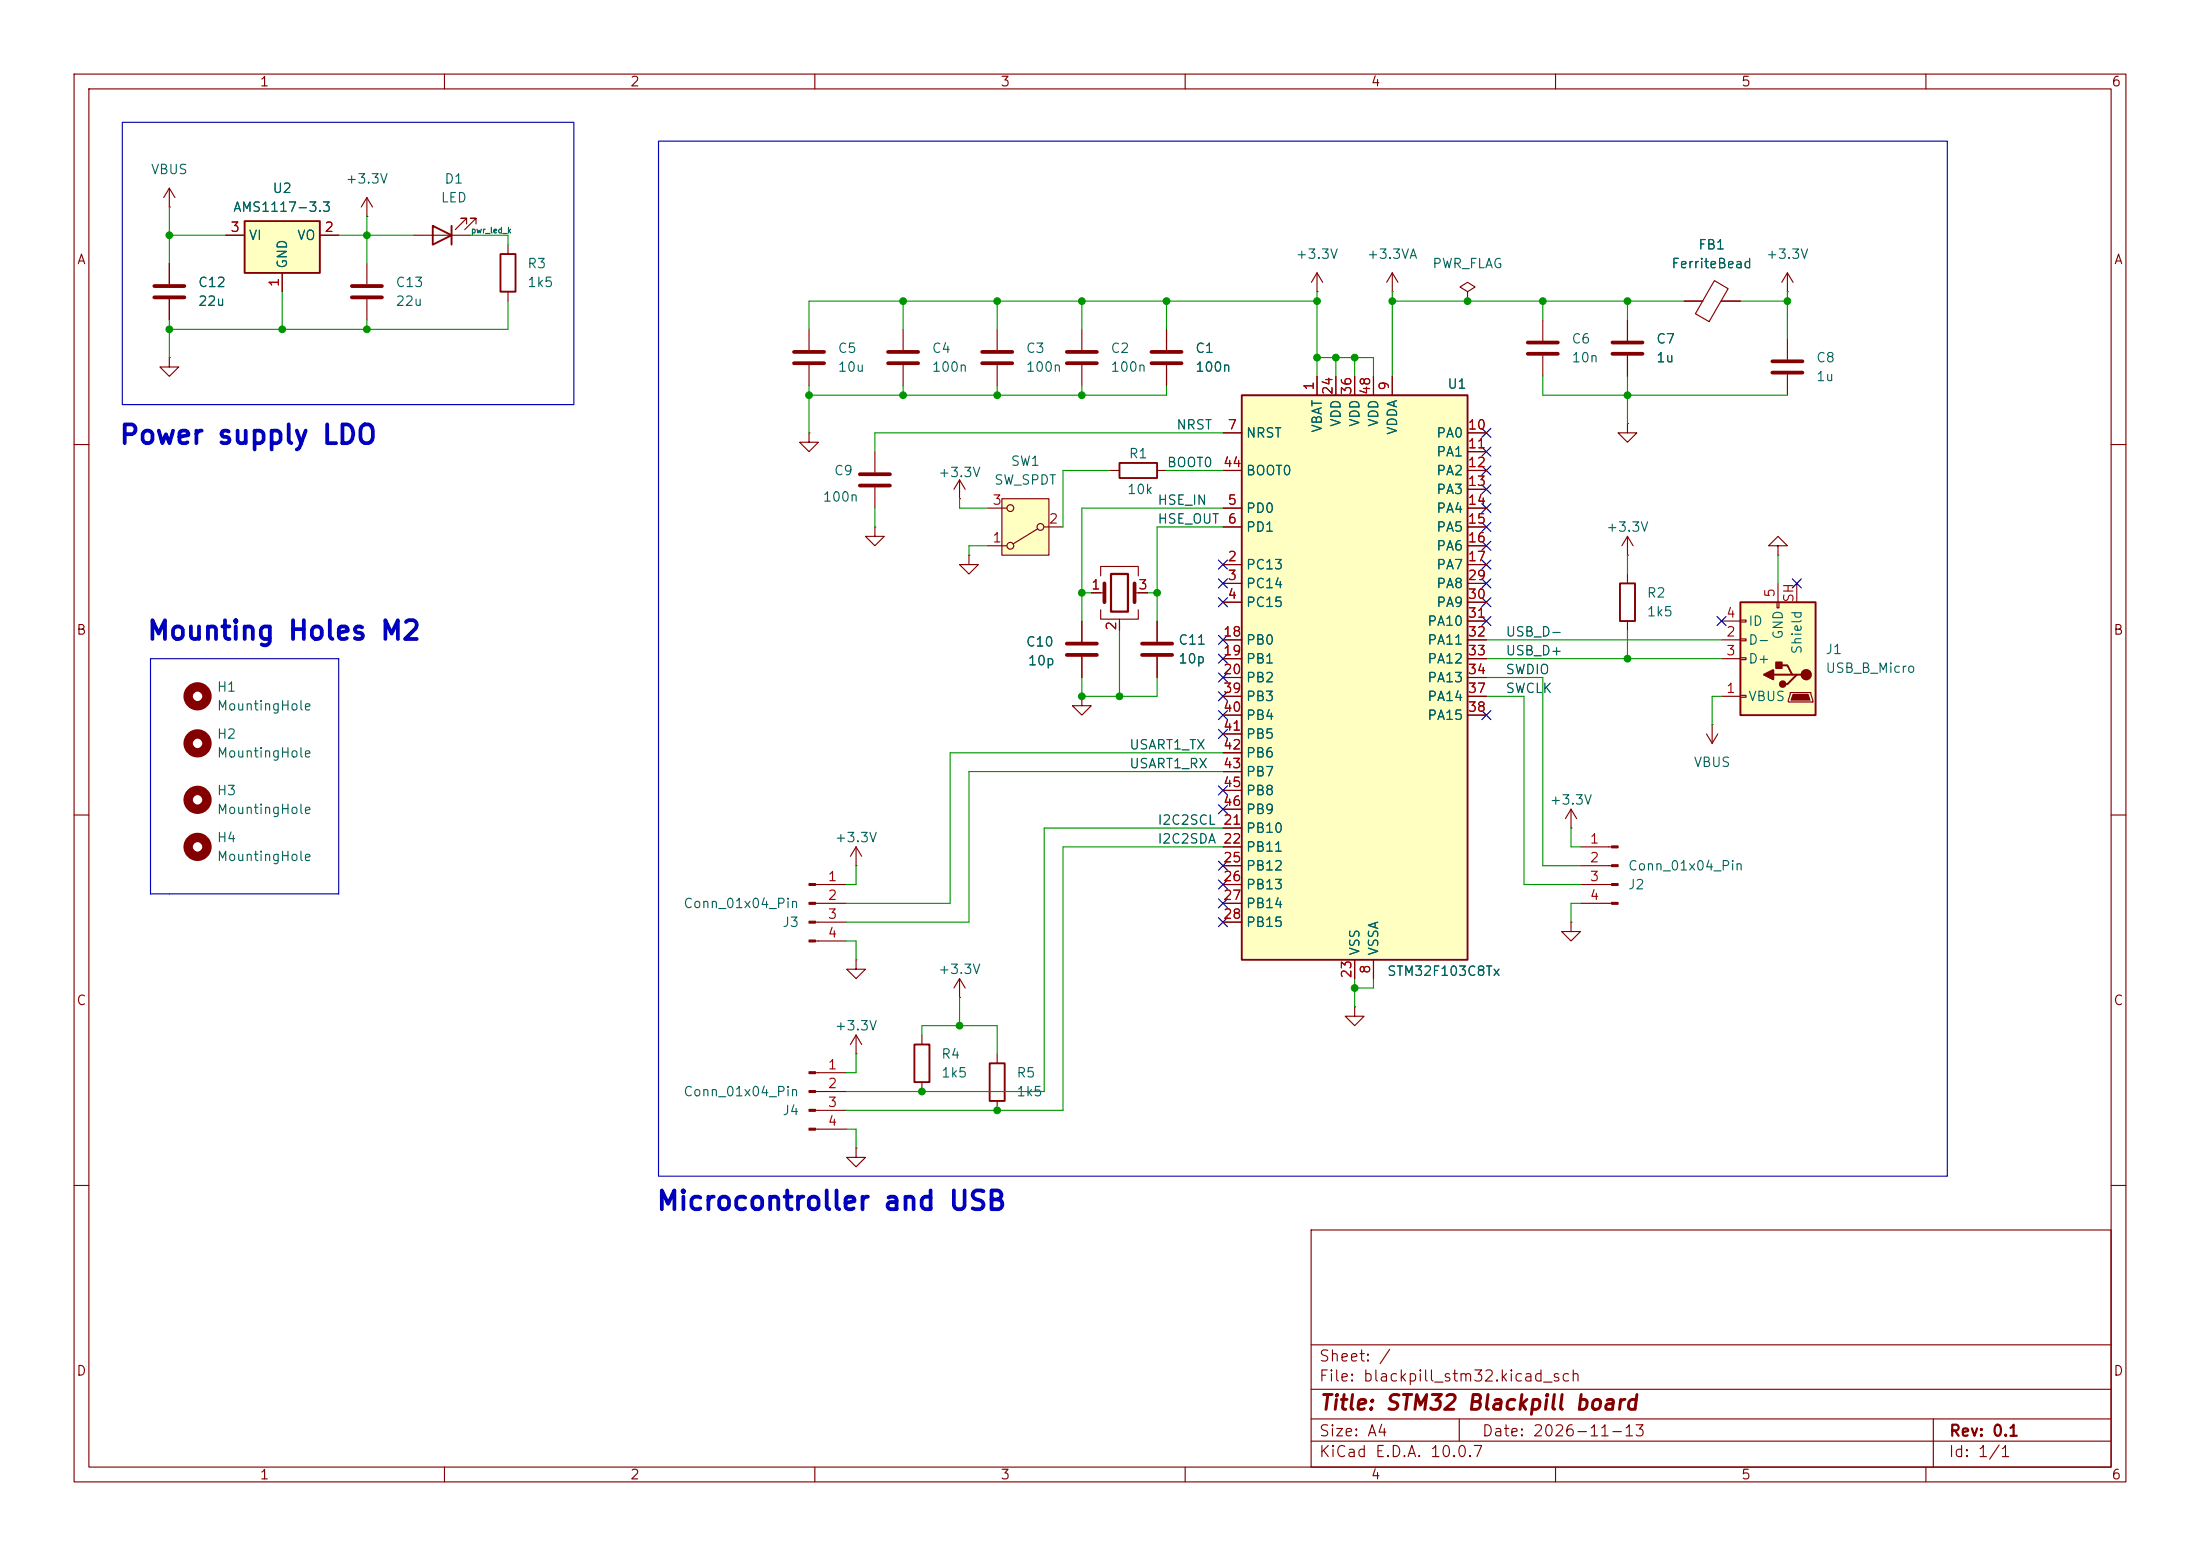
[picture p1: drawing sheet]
<svg xmlns="http://www.w3.org/2000/svg" width="297mm" height="210mm" viewBox="0 0 297 210" stroke-linecap="round" stroke-linejoin="round" font-family="sans-serif">
<g fill="none" stroke="#840000" stroke-width=".15">
<path d="M10 10h277v190h-277zM12 12h273v186h-273zM60 10v2M110 10v2M160 10v2M210 10v2M260 10v2M22.9 27.9h.1M22.9 25.4v2.5M22.9 35.6v2.8M22.9 25.4l-.8 1.3M22.9 25.4l.7 1.3"/>
<path d="M55.9 31.8h7.6M63 30.2v-.7h-.8h.8l-1.5 1.5M64.3 30.2v-.7h-.8h.8l-1.6 1.5M22.9 48.3v1.2h1.2l-1.2 1.3-1.3-1.3h1.3M22.9 48.3h.1M22.9 40.4v2.8M10 60h2M118.1 71.1v1.3h1.3l-1.3 1.3-1.3-1.3h1.3M118.1 71.1h.1M130.8 74.9v1.3h1.3l-1.3 1.3-1.3-1.3h1.3M130.8 74.9h.1M285 60h2"/>
<path d="M146 94v1.3h1.3l-1.3 1.2-1.2-1.2h1.2M146 94h.1M10 110h2M115.6 116.8h.1M115.6 114.3l.7 1.3M115.6 114.3l-.8 1.3M115.6 114.3v2.5M212.1 111.8h.1M212.1 109.2l-.8 1.3M212.1 109.2l.8 1.3M212.1 109.2v2.6M213.4 114.3h4.2"/>
<path d="M213.4 116.8h4.2M213.4 119.4h4.2M285 110h2M124.5 139.7v1.3M212.1 124.5v1.2h1.3l-1.3 1.3-1.3-1.3h1.3M212.1 124.5h.1M213.4 121.9h4.2M124.5 146.1v1.2M134.6 142.2v1.3M134.6 148.6v1.3M10 160h2M177 166h108v32h-108z"/>
<path d="M285 160h2M60 198v2M110 198v2M160 198v2M177 194.5h108M177 191.5h108M177 187.5h108M177 181.5h108M197 191.5v3M210 198v2M260 198v2M261 191.5v6.5"/>
</g>
<circle cx="26.7" cy="94" r="1.27" fill="none" stroke="#840000" stroke-width="1.3"/>
<path d="M58.4 30.5l2.6 1.3-2.6 1.2zM61 30.5v2.5M123.4 141h2.1v5.1h-2.1zM133.6 143.5h2v5.1h-2z" fill="none" stroke="#840000" stroke-width=".25"/>
<g fill="#840000" stroke="#840000" stroke-width=".15">
<path d="M217.6 114.2h.8v.2h-.8z"/>
<path d="M217.6 116.7h.8v.3h-.8z"/>
<path d="M217.6 119.3h.8v.2h-.8z"/>
<path d="M217.6 121.8h.8v.2h-.8z"/>
</g>
<path d="M20.8 38.6h4.1M20.8 40.1h4.1" fill="none" stroke="#840000" stroke-width=".51"/>
<path d="M33 29.8h10.2v7h-10.2z" fill="#ffffc2"/>
<path d="M33 29.8h10.2v7h-10.2z" fill="none" stroke="#840000" stroke-width=".25"/>
<g fill="none" stroke="#840000" stroke-width=".15">
<path d="M30.5 31.8h2.5M38.1 36.8v2.6M43.2 31.8h2.5M49.5 35.6v2.8M231.4 37.9l1.9 1.1-2.6 4.4-1.8-1.1zM241.3 39.4h.1M241.3 36.8l-.8 1.3M241.3 36.8l.8 1.3M241.3 36.8v2.6M49.5 40.4v2.8M227.3 40.6h2.6M232.4 40.6h2.5"/>
<path d="M219.7 74.9h.1M219.7 72.4l-.8 1.3M219.7 72.4l.8 1.3M219.7 72.4v2.5M230.4 99.1l.7 1.2M231.1 97.8h.1M231.1 97.8v2.5M231.9 99.1l-.8 1.2M115.6 139.7l.7 1.3M115.6 139.7l-.8 1.3M115.6 139.7v2.5M115.6 142.2h.1"/>
</g>
<path d="M47.5 38.6h4.1M47.5 40.1h4.1" fill="none" stroke="#840000" stroke-width=".51"/>
<path d="M234.9 81.3h10.2v15.2h-10.2z" fill="#ffffc2"/>
<path d="M67.6 34.3h2v5.1h-2zM218.7 78.7h2v5.1h-2zM234.9 81.3h10.2v15.2h-10.2zM239.4 91.1h2.5M240 89.8h1.3l.6 1.3h.7M243.2 91.1h-.6l-1.3 1.2h-.6" fill="none" stroke="#840000" stroke-width=".25"/>
<g fill="none" stroke="#840000" stroke-width=".15">
<path d="M49.5 29.2h.1M49.5 26.7l-.7 1.2M49.5 26.7l.8 1.2M49.5 26.7v2.5M68.6 33v1.3M68.6 39.4v1.2M177.8 39.4h.1M177.8 36.8l-.8 1.3M177.8 36.8l.8 1.3M177.8 36.8v2.6M188 39.4h.1M188 36.8l-.8 1.3"/>
<path d="M188 36.8l.7 1.3M188 36.8v2.6M198.1 39.4l1-.7-1-.6-1 .6 1 .7v1.2M157.5 44.5v2.7M157.5 49.3v2.8M198.1 40.6h.1M208.3 43.2v2.8M208.3 48v2.8M219.7 57.2v1.2h1.3l-1.3 1.3-1.3-1.3h1.3M219.7 57.2h.1M219.7 43.2v2.8M219.7 48v2.8"/>
<path d="M241.3 45.7v2.8M241.3 50.5v2.8M219.7 77.5v1.2M240 73.7h1.3l-1.3-1.3-1.2 1.3h1.2v1.2M240 74.9h.1M240 78.7v2.6M242.6 78.7v2.6M219.7 83.8v1.3M232.4 94h2.5M232.4 86.4h2.5M232.4 88.9h2.5M232.4 83.8h2.5"/>
<path d="M234.9 93.9h.8v.2h-.8zM234.9 88.8h.8v.2h-.8zM234.9 86.2h.8v.3h-.8zM234.9 83.7h.8v.2h-.8zM239.9 81.3h.3v.7h-.3zM241.7 93.5h2.8l.2 1.2h-3.3zM129.5 134.6h.1M129.5 132.1l.8 1.3M129.5 132.1l-.7 1.3M129.5 132.1v2.5M182.9 135.9v1.3h1.2l-1.2 1.2-1.3-1.2h1.3M182.9 135.9h.1"/>
</g>
<path d="M242.1 93.7h2l.2 .8h-2.5z" fill="#840000" stroke="#840000" stroke-width=".15"/>
<g fill="#840000" stroke="#840000" stroke-width=".25">
<path d="M239.8 89.4h.7v.8h-.7z"/>
<path d="M238.1 91.1l1.3-.7v1.3z"/>
<circle cx="243.8" cy="91.1" r=".63"/>
<circle cx="240.7" cy="92.3" r=".38"/>
</g>
<path d="M155.4 47.5h4.1M155.4 49h4.1M206.2 46.2h4.1M206.2 47.8h4.1M217.7 46.2h4M217.7 47.8h4M239.3 48.8h4M239.3 50.3h4" fill="none" stroke="#840000" stroke-width=".51"/>
<g fill="none" stroke="#840000" stroke-width="1.3">
<circle cx="26.7" cy="100.3" r="1.27"/>
<circle cx="26.7" cy="107.9" r="1.27"/>
<circle cx="26.7" cy="114.3" r="1.27"/>
</g>
<path d="M167.6 53.3h30.5v76.2h-30.5z" fill="#ffffc2"/>
<path d="M167.6 53.3h30.5v76.2h-30.5zM151.1 62.5h5.1v2h-5.1z" fill="none" stroke="#840000" stroke-width=".25"/>
<g fill="none" stroke="#840000" stroke-width=".15">
<path d="M109.2 58.4v1.3h1.3l-1.3 1.3-1.3-1.3h1.3M109.2 58.4h.1M109.2 44.5v2.7M109.2 49.3v2.8M121.9 44.5v2.7M121.9 49.3v2.8M146 44.5v2.7M146 49.3v2.8M165.1 58.4h2.5M177.8 50.8v2.5M180.3 50.8v2.5M182.9 50.8v2.5"/>
<path d="M185.4 50.8v2.5M188 50.8v2.5M198.1 58.4h2.6M118.1 61v2.8M118.1 65.8v2.8M148.6 77.7v-1.2h5.1v1.2M149.9 63.5h1.2M156.2 63.5h1.3M165.1 76.2h2.5M165.1 78.7h2.5M165.1 68.6h2.5M165.1 71.1h2.5"/>
<path d="M165.1 63.5h2.5M198.1 76.2h2.6M198.1 78.7h2.6M198.1 68.6h2.6M198.1 71.1h2.6M198.1 61h2.6M198.1 63.5h2.6M198.1 66h2.6M198.1 73.7h2.6M147.3 80h1.8M148.6 82.3v1.3h5.1v-1.3M151.1 83.6v1.5"/>
<path d="M153.2 80h1.7M156.2 83.8v2.8M156.2 88.6v2.8M165.1 81.3h2.5M165.1 86.4h2.5M165.1 88.9h2.5M165.1 91.4h2.5M165.1 94h2.5M165.1 96.5h2.5M165.1 99.1h2.5M198.1 81.3h2.6M198.1 86.4h2.6"/>
<path d="M198.1 88.9h2.6M198.1 91.4h2.6M198.1 83.8h2.6M198.1 94h2.6M198.1 96.5h2.6M110.1 119.4h4.2M165.1 111.8h2.5M165.1 114.3h2.5M165.1 116.8h2.5M165.1 119.4h2.5M165.1 101.6h2.5M165.1 104.1h2.5"/>
<path d="M165.1 106.7h2.5M165.1 109.2h2.5M110.1 121.9h4.2M110.1 124.5h4.2M110.1 127h4.2M115.6 129.5v1.3h-1.3l1.3 1.3 1.2-1.3h-1.2M115.6 129.5h.1M165.1 121.9h2.5M165.1 124.5h2.5M182.9 129.5v2.6M185.4 129.5v2.6M110.1 144.8h4.2"/>
<path d="M110.1 147.3h4.2M110.1 149.9h4.2M110.1 152.4h4.2M115.6 154.9v1.3h-1.3l1.3 1.3 1.2-1.3h-1.2M115.6 154.9h.1"/>
</g>
<g fill="#840000" stroke="#840000" stroke-width=".15">
<path d="M109.2 144.7h.9v.2h-.9z"/>
<path d="M109.2 147.2h.9v.2h-.9z"/>
<path d="M109.2 149.7h.9v.3h-.9z"/>
<path d="M109.2 152.3h.9v.2h-.9z"/>
<path d="M109.2 119.3h.9v.2h-.9z"/>
<path d="M109.2 121.8h.9v.2h-.9z"/>
<path d="M109.2 124.3h.9v.3h-.9z"/>
<path d="M109.2 126.9h.9v.2h-.9z"/>
</g>
<path d="M107.2 47.5h4.1M107.2 49h4.1M119.9 47.5h4.1M119.9 49h4.1M144 47.5h4.1M144 49h4.1M116.1 64h4M116.1 65.5h4M149.1 78.7v2.6M153.2 78.7v2.6M154.2 86.9h4M154.2 88.4h4" fill="none" stroke="#840000" stroke-width=".51"/>
<path d="M150 77.5h2.3v5.1h-2.3z" fill="none" stroke="#840000" stroke-width=".3"/>
<path d="M135.3 67.3h6.3v7.6h-6.3z" fill="#ffffc2"/>
<g fill="none" stroke="#840000" stroke-width=".15">
<path d="M22.9 35.6v2.8M30.5 31.8h2.5M38.1 36.8v2.6M43.2 31.8h2.5M22.9 40.4v2.8M134.6 44.5v2.7M134.6 49.3v2.8M157.5 44.5v2.7M157.5 49.3v2.8M165.1 58.4h2.5M177.8 50.8v2.5M180.3 50.8v2.5"/>
<path d="M182.9 50.8v2.5M185.4 50.8v2.5M188 50.8v2.5M198.1 58.4h2.6M219.7 43.2v2.8M219.7 48v2.8M227.3 40.6h2.6M232.4 40.6h2.5M129.5 67.3h.1M129.5 64.8l-.7 1.2M129.5 64.8l.8 1.2M129.5 64.8v2.5"/>
<path d="M133.3 73.7h2.6M133.3 68.6h2.6M135.3 67.3h6.3v7.6h-6.3zM140.1 71.4l-3.3 2M141 71.1h2.5M165.1 71.1h2.5M165.1 68.6h2.5M165.1 76.2h2.5M165.1 78.7h2.5M165.1 63.5h2.5M198.1 73.7h2.6M198.1 71.1h2.6"/>
<path d="M198.1 68.6h2.6M198.1 76.2h2.6M198.1 78.7h2.6M198.1 61h2.6M198.1 63.5h2.6M198.1 66h2.6M146 83.8v2.8M146 88.6v2.8M147.3 80h1.3M151.1 83.8v1.3M153.7 80h1.2M156.2 83.8v2.8"/>
<path d="M156.2 88.6v2.8M165.1 81.3h2.5M165.1 86.4h2.5M165.1 88.9h2.5M165.1 91.4h2.5M165.1 94h2.5M165.1 96.5h2.5M165.1 99.1h2.5M198.1 81.3h2.6M198.1 86.4h2.6M198.1 88.9h2.6M198.1 91.4h2.6"/>
<path d="M198.1 83.8h2.6M198.1 94h2.6M198.1 96.5h2.6M165.1 111.8h2.5M165.1 114.3h2.5M165.1 116.8h2.5M165.1 119.4h2.5M165.1 101.6h2.5M165.1 104.1h2.5M165.1 106.7h2.5M165.1 109.2h2.5M165.1 121.9h2.5"/>
<path d="M165.1 124.5h2.5M182.9 129.5v2.6M185.4 129.5v2.6"/>
<circle cx="136.4" cy="68.6" r=".46"/>
<circle cx="136.4" cy="73.7" r=".46"/>
<circle cx="140.5" cy="71.1" r=".46"/>
</g>
<path d="M132.6 47.5h4.1M132.6 49h4.1M144 86.9h4.1M144 88.4h4.1" fill="none" stroke="#840000" stroke-width=".51"/>
<path d="M16.5 16.5h61v38.1h-61zM88.9 19.1h174v139.7h-174zM20.3 88.9h25.4v31.8h-25.4z" fill="none" stroke="#0000c2" stroke-width=".15"/>
<g fill="none" stroke="#009600" stroke-width=".15">
<path d="M22.9 27.9v7.7M22.9 31.8h7.6M38.1 39.4v5.1M45.7 31.8h10.2M49.5 29.2v6.4M63.5 31.8h5.1v1.2M177.8 39.4v11.4M188 39.4v11.4M241.3 39.4v6.3M22.9 43.2v5.1M49.5 43.2v1.3M68.6 40.6v3.9h-45.7"/>
<path d="M109.2 52.1v6.3M121.9 40.6v3.9M121.9 52.1v1.2M134.6 40.6v3.9M134.6 52.1v1.2M146 40.6v3.9M146 52.1v1.2M157.5 52.1v1.2h-48.3M157.5 40.6v3.9M165.1 58.4h-47v2.6M177.8 48.3h7.6v2.5M177.8 40.6h-68.6v3.9"/>
<path d="M180.3 48.3v2.5M182.9 48.3v2.5M188 40.6h39.3M208.3 40.6v2.6M208.3 50.8v2.5h33M219.7 40.6v2.6M219.7 50.8v6.4M234.9 40.6h6.4M118.1 68.6v2.5M129.5 67.3v1.3h3.8M133.3 73.7h-2.5v1.2M149.9 63.5h-6.4v7.6"/>
<path d="M157.5 63.5h7.6M165.1 68.6h-19.1v15.2M165.1 71.1h-8.9v12.7M219.7 74.9v2.6M240 74.9v3.8M146 91.4v2.6h10.2v-2.6M146 80h1.3M151.1 85.1v8.9M154.9 80h1.3M200.7 94h5v25.4h7.7M200.7 91.4h7.6v25.4h5.1M200.7 86.4h31.7"/>
<path d="M200.7 88.9h31.7M219.7 85.1v3.8M232.4 94h-1.3v3.8M115.6 116.8v2.6h-1.3M165.1 101.6h-36.8v20.3h-14M165.1 104.1h-34.3v20.4h-16.5M165.1 114.3h-21.6v35.6h-29.2M165.1 111.8h-24.1v35.5h-26.7M212.1 111.8v2.5h1.3M114.3 127h1.3v2.5M124.5 139.7v-1.3h10.1v3.8M129.5 134.6v3.8"/>
<path d="M182.9 132.1v3.8M185.4 132.1v1.3h-2.5M213.4 121.9h-1.3v2.6M114.3 152.4h1.3v2.5M115.6 142.2v2.6h-1.3"/>
</g>
<g fill="none" stroke="#000084" stroke-width=".15">
<path d="M200.1 57.8l1.2 1.2M201.3 57.8l-1.2 1.2M164.5 75.6l1.2 1.2M164.5 78.1l1.2 1.2M165.7 75.6l-1.2 1.2M165.7 78.1l-1.2 1.2M200.1 70.5l1.2 1.2M200.1 78.1l1.2 1.2M200.1 62.9l1.2 1.2M200.1 65.4l1.2 1.2M200.1 73.1l1.2 1.2M200.1 75.6l1.2 1.2"/>
<path d="M200.1 60.4l1.2 1.2M200.1 68l1.2 1.2M201.3 70.5l-1.2 1.2M201.3 78.1l-1.2 1.2M201.3 62.9l-1.2 1.2M201.3 65.4l-1.2 1.2M201.3 60.4l-1.2 1.2M201.3 73.1l-1.2 1.2M201.3 75.6l-1.2 1.2M201.3 68l-1.2 1.2M242 78.1l1.2 1.2M243.2 78.1l-1.2 1.2"/>
<path d="M164.5 90.8l1.2 1.2M164.5 93.4l1.2 1.2M164.5 95.9l1.2 1.2M164.5 88.3l1.2 1.2M164.5 85.8l1.2 1.2M164.5 80.7l1.2 1.2M164.5 98.5l1.2 1.2M165.7 90.8l-1.2 1.2M165.7 98.5l-1.2 1.2M165.7 93.4l-1.2 1.2M165.7 95.9l-1.2 1.2M165.7 88.3l-1.2 1.2"/>
<path d="M165.7 85.8l-1.2 1.2M165.7 80.7l-1.2 1.2M200.1 80.7l1.2 1.2M200.1 95.9l1.2 1.2M200.1 83.2l1.2 1.2M201.3 80.7l-1.2 1.2M201.3 95.9l-1.2 1.2M201.3 83.2l-1.2 1.2M231.8 83.2l1.2 1.2M233 83.2l-1.2 1.2M164.5 108.6l1.2 1.2M164.5 118.8l1.2 1.2"/>
<path d="M164.5 106.1l1.2 1.2M164.5 116.2l1.2 1.2M165.7 116.2l-1.2 1.2M165.7 108.6l-1.2 1.2M165.7 118.8l-1.2 1.2M165.7 106.1l-1.2 1.2M164.5 121.3l1.2 1.2M164.5 123.9l1.2 1.2M165.7 121.3l-1.2 1.2M165.7 123.9l-1.2 1.2"/>
</g>
<g fill="#009600" stroke="#009600" stroke-width=".14">
<circle cx="22.9" cy="31.8" r=".46"/>
<circle cx="22.9" cy="44.5" r=".46"/>
<circle cx="109.2" cy="53.3" r=".46"/>
<circle cx="49.5" cy="44.5" r=".46"/>
<circle cx="38.1" cy="44.5" r=".46"/>
<circle cx="49.5" cy="31.8" r=".46"/>
<circle cx="134.6" cy="149.9" r=".46"/>
<circle cx="124.5" cy="147.3" r=".46"/>
<circle cx="129.5" cy="138.4" r=".46"/>
<circle cx="241.3" cy="40.6" r=".46"/>
<circle cx="219.7" cy="88.9" r=".46"/>
<circle cx="219.7" cy="53.3" r=".46"/>
<circle cx="219.7" cy="40.6" r=".46"/>
<circle cx="208.3" cy="40.6" r=".46"/>
<circle cx="134.6" cy="40.6" r=".46"/>
<circle cx="146" cy="40.6" r=".46"/>
<circle cx="146" cy="94" r=".46"/>
<circle cx="146" cy="80" r=".46"/>
<circle cx="157.5" cy="40.6" r=".46"/>
<circle cx="134.6" cy="53.3" r=".46"/>
<circle cx="146" cy="53.3" r=".46"/>
<circle cx="156.2" cy="80" r=".46"/>
<circle cx="121.9" cy="40.6" r=".46"/>
<circle cx="121.9" cy="53.3" r=".46"/>
<circle cx="182.9" cy="133.4" r=".46"/>
<circle cx="151.1" cy="94" r=".46"/>
<circle cx="180.3" cy="48.3" r=".46"/>
<circle cx="182.9" cy="48.3" r=".46"/>
<circle cx="177.8" cy="48.3" r=".46"/>
<circle cx="177.8" cy="40.6" r=".46"/>
<circle cx="188" cy="40.6" r=".46"/>
<circle cx="198.1" cy="40.6" r=".46"/>
</g>
<g font-size="2.5" fill="#0000c2">
<text x="16" y="60.6">Power supply LDO</text>
<text x="19.7" y="87">Mounting Holes M2</text>
<text x="88.5" y="164">Microcontroller and USB</text>
</g>
<text font-size="2" fill="#840000" x="178" y="190.8">Title: STM32 Blackpill board</text>
<g font-size="1.5" fill="#840000">
<text x="178" y="184.1">Sheet: /</text>
<text x="178" y="186.8">File: blackpill_stm32.kicad_sch</text>
<text x="178" y="197">KiCad E.D.A. 10.0.7</text>
<text x="178" y="194.2">Size: A4</text>
<text x="200" y="194.2">Date: 2026-11-13</text>
<text x="263" y="197">Id: 1/1</text>
<text x="263" y="194.2">Rev: 0.1</text>
</g>
<g font-size="1.3" fill="#840000">
<text x="35" y="12">1</text>
<text x="85" y="12">2</text>
<text x="135" y="12">3</text>
<text x="185" y="12">4</text>
<text x="235" y="12">5</text>
<text x="285" y="12">6</text>
<text x="10.3" y="36">A</text>
<text x="285.3" y="36">A</text>
<text x="10.2" y="86">B</text>
<text x="285.2" y="86">B</text>
<text x="10.2" y="136">C</text>
<text x="285.2" y="136">C</text>
<text x="10.2" y="186">D</text>
<text x="285.2" y="186">D</text>
<text x="35" y="200">1</text>
<text x="85" y="200">2</text>
<text x="135" y="200">3</text>
<text x="185" y="200">4</text>
<text x="235" y="200">5</text>
<text x="285" y="200">6</text>
</g>
<g font-size="1.3" fill="#006464">
<text x="20.3" y="23.8">VBUS</text>
<text x="31.4" y="28.9">AMS1117-3.3</text>
<text x="36.7" y="26.4">U2</text>
<text x="46.6" y="25.1">+3.3V</text>
<text x="59.4" y="27.6">LED</text>
<text x="59.9" y="25.1">D1</text>
<text x="33.5" y="32.7">VI</text>
<text x="40" y="32.7">VO</text>
<text x="174.8" y="35.3">+3.3V</text>
<text x="184.4" y="35.3">+3.3VA</text>
<text x="229.2" y="34">FB1</text>
<text x="238.3" y="35.3">+3.3V</text>
<text x="26.7" y="39.1">C12</text>
<text x="26.7" y="41.6">22u</text>
<text x="39.1" y="36.3" transform="rotate(-90 39.1 36.3)">GND</text>
<text x="53.3" y="39.1">C13</text>
<text x="53.3" y="41.6">22u</text>
<text x="71.1" y="36.5">R3</text>
<text x="71.1" y="39.1">1k5</text>
<text x="193.3" y="36.5">PWR_FLAG</text>
<text x="225.5" y="36.5">FerriteBead</text>
<text x="113" y="48">C5</text>
<text x="125.7" y="48">C4</text>
<text x="138.4" y="48">C3</text>
<text x="149.8" y="48">C2</text>
<text x="161.3" y="48">C1</text>
<text x="212.1" y="46.7">C6</text>
<text x="223.5" y="46.7">C7</text>
<text x="113" y="50.5">10u</text>
<text x="125.7" y="50.5">100n</text>
<text x="138.4" y="50.5">100n</text>
<text x="149.8" y="50.5">100n</text>
<text x="161.3" y="50.5">100n</text>
<text x="195.3" y="52.8">U1</text>
<text x="212.1" y="49.2">10n</text>
<text x="223.5" y="49.2">1u</text>
<text x="245.1" y="49.2">C8</text>
<text x="245.1" y="51.8">1u</text>
<text x="168.1" y="59.4">NRST</text>
<text x="178.8" y="58.5" transform="rotate(-90 178.8 58.5)">VBAT</text>
<text x="181.3" y="57.7" transform="rotate(-90 181.3 57.7)">VDD</text>
<text x="183.8" y="57.7" transform="rotate(-90 183.8 57.7)">VDD</text>
<text x="186.4" y="57.7" transform="rotate(-90 186.4 57.7)">VDD</text>
<text x="188.9" y="58.8" transform="rotate(-90 188.9 58.8)">VDDA</text>
<text x="193.8" y="59.4">PA0</text>
<text x="112.5" y="64.5">C9</text>
<text x="126.6" y="64.7">+3.3V</text>
<text x="134.1" y="65.7">SW_SPDT</text>
<text x="136.4" y="63.2">SW1</text>
<text x="152.3" y="62.2">R1</text>
<text x="168.1" y="64.5">BOOT0</text>
<text x="193.8" y="61.9">PA1</text>
<text x="193.8" y="64.5">PA2</text>
<text x="111" y="68">100n</text>
<text x="152.1" y="67">10k</text>
<text x="168.1" y="69.5">PD0</text>
<text x="193.8" y="67">PA3</text>
<text x="193.8" y="69.5">PA4</text>
<text x="168.1" y="77.2">PC13</text>
<text x="168.1" y="72.1">PD1</text>
<text x="193.8" y="72.1">PA5</text>
<text x="193.8" y="74.6">PA6</text>
<text x="193.8" y="77.2">PA7</text>
<text x="216.7" y="72.1">+3.3V</text>
<text x="168.1" y="79.7">PC14</text>
<text x="168.1" y="82.2">PC15</text>
<text x="193.8" y="79.7">PA8</text>
<text x="193.8" y="82.2">PA9</text>
<text x="222.2" y="81">R2</text>
<text x="222.2" y="83.5">1k5</text>
<text x="138.4" y="87.6">C10</text>
<text x="159" y="87.3">C11</text>
<text x="159" y="89.9">10p</text>
<text x="168.1" y="87.3">PB0</text>
<text x="168.1" y="89.9">PB1</text>
<text x="192.6" y="84.8">PA10</text>
<text x="192.6" y="87.3">PA11</text>
<text x="192.6" y="89.9">PA12</text>
<text x="235.9" y="87.3">D-</text>
<text x="235.9" y="89.9">D+</text>
<text x="235.9" y="84.8">ID</text>
<text x="241" y="86.4" transform="rotate(-90 241 86.4)">GND</text>
<text x="243.5" y="88.4" transform="rotate(-90 243.5 88.4)">Shield</text>
<text x="246.4" y="88.6">J1</text>
<text x="29.2" y="93.7">H1</text>
<text x="138.7" y="90.1">10p</text>
<text x="168.1" y="92.4">PB2</text>
<text x="168.1" y="94.9">PB3</text>
<text x="192.6" y="92.4">PA13</text>
<text x="192.6" y="94.9">PA14</text>
<text x="235.9" y="94.9">VBUS</text>
<text x="246.4" y="91.1">USB_B_Micro</text>
<text x="29.2" y="96.2">MountingHole</text>
<text x="29.2" y="100">H2</text>
<text x="168.1" y="97.5">PB4</text>
<text x="168.1" y="100">PB5</text>
<text x="192.6" y="97.5">PA15</text>
<text x="29.2" y="102.6">MountingHole</text>
<text x="29.2" y="107.6">H3</text>
<text x="168.1" y="102.6">PB6</text>
<text x="168.1" y="105.1">PB7</text>
<text x="168.1" y="107.6">PB8</text>
<text x="228.6" y="103.8">VBUS</text>
<text x="29.2" y="110.2">MountingHole</text>
<text x="29.2" y="114">H4</text>
<text x="112.6" y="114">+3.3V</text>
<text x="168.1" y="112.7">PB10</text>
<text x="168.1" y="110.2">PB9</text>
<text x="209.1" y="108.9">+3.3V</text>
<text x="29.2" y="116.5">MountingHole</text>
<text x="168.1" y="115.3">PB11</text>
<text x="168.1" y="117.8">PB12</text>
<text x="219.7" y="117.8">Conn_01x04_Pin</text>
<text x="92.2" y="122.9">Conn_01x04_Pin</text>
<text x="105.5" y="125.4">J3</text>
<text x="168.1" y="120.3">PB13</text>
<text x="168.1" y="122.9">PB14</text>
<text x="168.1" y="125.4">PB15</text>
<text x="219.7" y="120.3">J2</text>
<text x="126.6" y="131.8">+3.3V</text>
<text x="183.8" y="129.1" transform="rotate(-90 183.8 129.1)">VSS</text>
<text x="186.4" y="129.1" transform="rotate(-90 186.4 129.1)">VSSA</text>
<text x="187.2" y="132">STM32F103C8Tx</text>
<text x="112.6" y="139.4">+3.3V</text>
<text x="127" y="143.2">R4</text>
<text x="92.2" y="148.3">Conn_01x04_Pin</text>
<text x="127" y="145.7">1k5</text>
<text x="137.1" y="145.7">R5</text>
<text x="137.1" y="148.3">1k5</text>
<text x="105.5" y="150.8">J4</text>
</g>
<g font-size="1.3" fill="#a90000">
<text x="31" y="31.6">3</text>
<text x="43.7" y="31.6">2</text>
<text x="38" y="38.8" transform="rotate(-90 38 38.8)">1</text>
<text x="177.7" y="52.8" transform="rotate(-90 177.7 52.8)">1</text>
<text x="180.2" y="53.4" transform="rotate(-90 180.2 53.4)">24</text>
<text x="182.7" y="53.4" transform="rotate(-90 182.7 53.4)">36</text>
<text x="185.3" y="53.4" transform="rotate(-90 185.3 53.4)">48</text>
<text x="187.8" y="52.8" transform="rotate(-90 187.8 52.8)">9</text>
<text x="165.6" y="58.3">7</text>
<text x="198.1" y="58.3">10</text>
<text x="165" y="63.4">44</text>
<text x="198.1" y="60.8">11</text>
<text x="198.1" y="63.4">12</text>
<text x="198.1" y="65.9">13</text>
<text x="133.9" y="68.4">3</text>
<text x="141.5" y="71">2</text>
<text x="165.6" y="68.4">5</text>
<text x="165.6" y="71">6</text>
<text x="198.1" y="68.4">14</text>
<text x="198.1" y="71">15</text>
<text x="133.9" y="73.5">1</text>
<text x="165.6" y="76.1">2</text>
<text x="198.1" y="73.5">16</text>
<text x="198.1" y="76.1">17</text>
<text x="147.2" y="79.9">1</text>
<text x="153.6" y="79.9">3</text>
<text x="165.6" y="78.6">3</text>
<text x="165.6" y="81.1">4</text>
<text x="198.1" y="78.6">29</text>
<text x="198.1" y="81.1">30</text>
<text x="198.1" y="83.7">31</text>
<text x="232.9" y="83.7">4</text>
<text x="239.9" y="80.7" transform="rotate(-90 239.9 80.7)">5</text>
<text x="242.4" y="81.4" transform="rotate(-90 242.4 81.4)">SH</text>
<text x="151" y="85.2" transform="rotate(-90 151 85.2)">2</text>
<text x="165" y="86.2">18</text>
<text x="165" y="88.8">19</text>
<text x="198.1" y="86.2">32</text>
<text x="198.1" y="88.8">33</text>
<text x="232.9" y="86.2">2</text>
<text x="232.9" y="88.8">3</text>
<text x="165" y="91.3">20</text>
<text x="165" y="93.8">39</text>
<text x="198.1" y="91.3">34</text>
<text x="198.1" y="93.8">37</text>
<text x="232.9" y="93.8">1</text>
<text x="165" y="96.4">40</text>
<text x="165" y="98.9">41</text>
<text x="165" y="101.5">42</text>
<text x="198.1" y="96.4">38</text>
<text x="165" y="104">43</text>
<text x="165" y="106.5">45</text>
<text x="165" y="109.1">46</text>
<text x="165" y="111.6">21</text>
<text x="111.7" y="119.2">1</text>
<text x="165" y="116.7">25</text>
<text x="165" y="119.2">26</text>
<text x="165" y="114.2">22</text>
<text x="214.5" y="114.2">1</text>
<text x="214.5" y="116.7">2</text>
<text x="214.5" y="119.2">3</text>
<text x="111.7" y="121.8">2</text>
<text x="111.7" y="124.3">3</text>
<text x="165" y="121.8">27</text>
<text x="165" y="124.3">28</text>
<text x="214.5" y="121.8">4</text>
<text x="111.7" y="126.9">4</text>
<text x="185.3" y="131.5" transform="rotate(-90 185.3 131.5)">8</text>
<text x="182.7" y="132.1" transform="rotate(-90 182.7 132.1)">23</text>
<text x="111.7" y="144.6">1</text>
<text x="111.7" y="147.2">2</text>
<text x="111.7" y="149.7">3</text>
<text x="111.7" y="152.3">4</text>
</g>
<g font-size="1.3" fill="#0f0f0f">
<text x="158.7" y="58.3">NRST</text>
<text x="157.5" y="63.4">BOOT0</text>
<text x="156.2" y="71">HSE_OUT</text>
<text x="156.2" y="68.5">HSE_IN</text>
<text x="203.2" y="88.8">USB_D+</text>
<text x="203.2" y="86.2">USB_D-</text>
<text x="203.2" y="93.9">SWCLK</text>
<text x="203.2" y="91.3">SWDIO</text>
<text x="152.4" y="101.5">USART1_TX</text>
<text x="152.4" y="104">USART1_RX</text>
<text x="156.2" y="111.6">I2C2SCL 21</text>
<text x="156.2" y="114.2">I2C2SDA 22</text>
</g>
<text font-size=".8" fill="#0f0f0f" x="63.5" y="31.7">pwr_led_k</text>
</svg>
